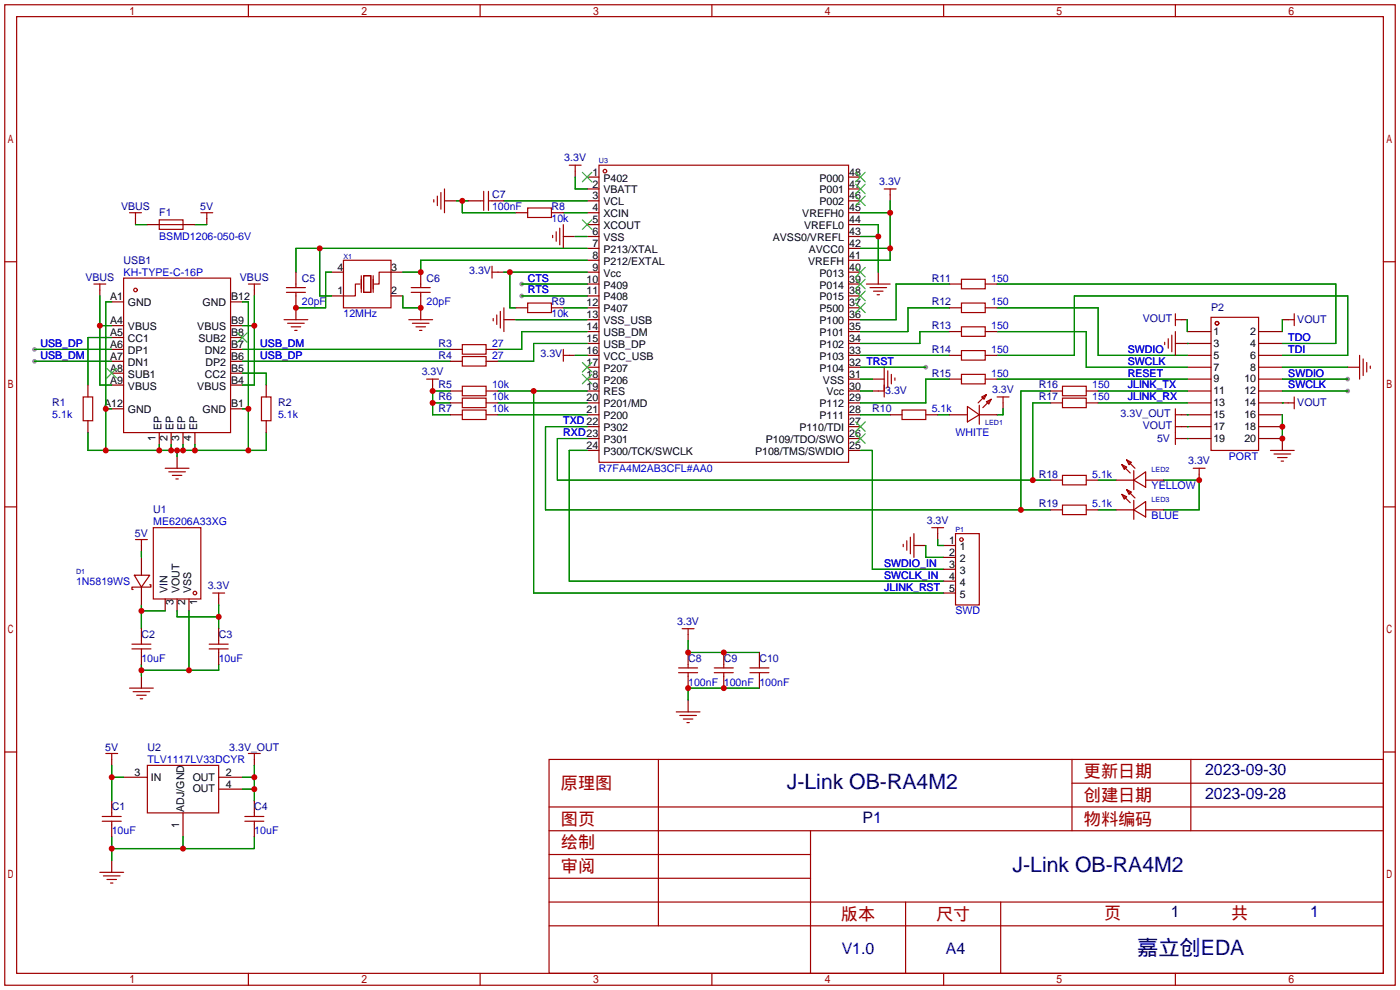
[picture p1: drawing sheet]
<svg xmlns="http://www.w3.org/2000/svg" width="299mm" height="212mm" viewBox="0 0 299 212" stroke-linecap="round" stroke-linejoin="round" font-family="sans-serif">
<g fill="#999">
<circle cx="7.4" cy="77.2" r=".51"/>
<circle cx="7.4" cy="74.7" r=".51"/>
<circle cx="288" cy="83.6" r=".51"/>
<circle cx="288" cy="81" r=".51"/>
<circle cx="111.5" cy="60.7" r=".51"/>
<circle cx="111.5" cy="63.2" r=".51"/>
<circle cx="197.9" cy="78.5" r=".51"/>
</g>
<g fill="none" stroke="#a10000" stroke-width=".25">
<path d="M1 1h297.2v209.6h-297.2zM3.6 3.6h292.1v204.4h-292.1zM53.1 1v2.6M102.6 1v2.6M152.1 1v2.6M201.7 1v2.6M251.2 1v2.6M121.7 35.3h2.5M122.9 35.3v1.3M128 35.3h53.4v63.5h-53.4zM1 55.9h2.6M26.4 59.4h22.9v33.1h-22.9z"/>
<path d="M27.7 45.5h2.5M29 45.5v1.2M34 47h5.1v2h-5.1zM34 48h5.1M42.9 45.5h2.6M44.2 45.5v1.2M73.4 55.6h10.2v10.2h-10.2zM77.2 58.9v3.6M77.7 58.9h1.5v3.6h-1.5zM79.8 58.9v3.6M83.6 58.2h-2.6v2.5h-1M92.7 42.7v.5"/>
<path d="M93.5 41.9v2M94.2 41.1v3.6M95 40.4v5.1M102.6 42.9h.8M103.4 40.9v4.1M104.4 40.9v4.1M104.4 42.9h.8M105.2 56.9v2.5M105.2 58.2h1.2M112.8 44.4h5.1v2.1h-5.1zM118.1 50.3v.5M118.9 49.5v2.1"/>
<path d="M119.6 48.8v3.5M120.4 48v5.1M189 40.4h2.5M190.2 40.4v1.3M205.5 59.7h5.1v2h-5.1zM295.7 55.9h2.5M20.1 60.7h2.5M21.3 60.7v1.3M53.1 60.7h2.5M54.4 60.7v1.3M60.7 68.3h5.1M61.2 62.5h4.1"/>
<path d="M61.2 61.5h4.1M61.5 69.1h3.5M62.2 69.8h2.1M63 70.6h.5M63.2 60.7v.8M63.2 62.5v.7M77 60.7h-1.1v2.5h-2.5M87.4 68.3h5.1M87.9 62.5h4M87.9 61.5h4M88.1 69.1h3.6M88.9 69.8h2"/>
<path d="M89.7 70.6h.5M89.9 60.7v.8M89.9 62.5v.7M98.8 73.7h5.1v2h-5.1zM98.8 76.2h5.1v2h-5.1zM105.4 68.1v.5M106.2 67.3v2M106.9 66.5v3.6M107.7 65.8v5.1M112.8 64.8h5.1v2h-5.1zM120.4 74.7v2.5M120.4 75.9h1.3"/>
<path d="M185.2 60.7h5M185.9 61.5h3.6M186.7 62.2h2M187.5 63h.5M189 78.5v6.3M189.7 79.2v3.6M205.5 64.8h5.1v2h-5.1zM205.5 69.8h5.1v2.1h-5.1zM205.5 74.9h5.1v2.1h-5.1zM248.9 73.2v.5M249.7 72.4v2M250.4 71.6v3.6"/>
<path d="M251.2 67.1v2.5M251.2 70.9v5M251.2 68.3h1.3M258.8 67.8h10.2v28.5h-10.2zM275.3 68.3h1.3M276.6 67.1v2.5M290.6 75.9v5.1M291.3 76.7v3.6M292.1 77.5v2M292.9 78.2v.5M17.8 84.8h2v5.1h-2zM55.9 84.8h2v5.1h-2z"/>
<path d="M91.2 81h2.5M92.5 81v1.3M98.8 82.5h5.1v2.1h-5.1zM98.8 85.1h5.1v2h-5.1zM98.8 87.6h5.1v2.1h-5.1zM187.7 83.6h1.3M190.5 80v2M191.3 80.8v.5M192.8 87.6h5.1v2.1h-5.1zM205.5 80h5.1v2h-5.1zM206.8 86.9l2.5 1.7-2.5 1.6zM209.3 86.6v4.1"/>
<path d="M209.8 84.8l1-.5-.5 1zM210.8 85.9l1-.6-.5 1.1zM210.8 84.3l-1.8 1.8M211.8 85.3l-1.7 1.8M213.1 84.8h2.5M214.4 84.8v1.3M227.1 82.5h5.1v2.1h-5.1zM227.1 85.1h5.1v2h-5.1zM239.8 99.3l1 .5-.5 .5zM239.8 99.3l1.8 1.8M240.8 98.3l1 .5-.5 .5zM240.8 98.3l1.8 1.8"/>
<path d="M251.2 87.4v7.6M251.2 91.2h1.3M251.2 88.6h1.3M251.2 93.7h1.3M271.5 96.3h5.1M272.3 97h3.5M273 97.8h2.1M273.8 98.6h.5M275.3 86.1h1.3M276.6 84.8v2.6M1 108.3h2.6M29 115.3h2.5"/>
<path d="M30.2 115.3v1.3M32.8 112.8h10.1v15.2h-10.1zM35.3 100.1h5.1M36.1 100.8h3.5M36.8 101.6h2.1M37.6 102.4h.5M193 116.3v.5M193.8 115.6v2M194.6 114.8v3.6M195.3 114v5.1M199.1 112.8h2.6M200.4 112.8v1.2"/>
<path d="M204.2 114h5.1v15.3h-5.1zM227.1 101.6h5.1v2h-5.1zM227.1 107.9h5.1v2.1h-5.1zM239.8 105.7l1 .5-.5 .5zM239.8 105.7l1.8 1.7M240.8 104.6l1 .6-.5 .5zM240.8 104.6l1.8 1.8M242.3 102.6l2.6-1.8v3.3zM242.3 109l2.6-1.8v3.3zM242.3 100.6v4M242.3 106.9v4.1M255 100.1h2.6"/>
<path d="M256.3 100.1v1.2M295.7 108.3h2.5M28.2 138.7h4.1M28.2 137.7h4.1M28.7 122.9h3.3l-1.8 2.6zM30.2 136.9v.8M30.2 138.7v.7M32 125h.3v.5h-4.1v.5h.2M44.7 138.7h4.1M44.7 137.7h4.1M45.5 126.7h2.5M46.7 126.7v1.3"/>
<path d="M46.7 136.9v.8M46.7 138.7v.7M145.8 134.4h2.5M147.1 134.4v1.2M27.7 147.1h5.1M28.4 147.8h3.6M29.2 148.6h2M30 149.4h.5M144.5 152.1h5.1M145 143.8h4.1M145 142.7h4.1M145.3 152.9h3.5"/>
<path d="M146 153.7h2.1M146.8 154.4h.5M147.1 142v.7M147.1 143.8v.7M152.7 143.8h4M152.7 142.7h4M154.7 142v.7M154.7 143.8v.7M160.3 143.8h4M160.3 142.7h4M162.3 142v.7M162.3 143.8v.7"/>
<path d="M1 160.7h2.6M21.8 175.5h4.1M21.8 174.5h4.1M22.6 161h2.5M23.9 161v1.3M23.9 173.7v.8M23.9 175.5v.8M31.5 163.6h15.2v10.1h-15.2zM52.3 175.5h4.1M52.3 174.5h4.1M53.1 161h2.5M54.4 161v1.3"/>
<path d="M54.4 173.7v.8M54.4 175.5v.8M117.3 162.3h178.4v45.7h-178.4zM117.3 177.5h178.4M117.3 172.5h178.4M140.7 162.3v35.6M173.2 177.5v30.5M229.1 162.3v15.2M229.1 167.4h66.6M254.5 162.3v15.2M295.7 160.7h2.5M21.3 186.4h5.1"/>
<path d="M22.1 187.2h3.6M22.9 188h2M23.6 188.7h.5M117.3 182.6h55.9M117.3 197.9h178.4M117.3 192.8h178.4M117.3 187.7h55.9M193.5 192.8v15.2M213.9 192.8v15.2M53.1 208v2.6M102.6 208v2.6M152.1 208v2.6"/>
<path d="M201.7 208v2.6M251.2 208v2.6"/>
<circle cx="129.3" cy="36.6" r=".38"/>
<circle cx="29" cy="62" r=".38"/>
<circle cx="260.1" cy="69.1" r=".38"/>
<circle cx="205.5" cy="115.3" r=".38"/>
<circle cx="41.7" cy="126.7" r=".38"/>
</g>
<g fill="none" stroke="#870000" stroke-width=".25">
<path d="M122.9 36.6v1.2M125.5 37.8h2.5M181.4 37.8h2.5M29 46.7v1.3M31.5 48h2.5M39.1 48h2.6M44.2 46.7v1.3M63.2 58.2v2.5M70.9 58.2h2.5M83.6 58.2h2.5M89.9 58.2v2.5M95 42.9h2.5"/>
<path d="M100.1 42.9h2.5M105.2 42.9h2.5M106.4 58.2h1.3M110.2 45.5h2.6M117.9 45.5h2.5M120.4 50.5h2.5M125.5 40.4h2.5M125.5 42.9h2.5M125.5 45.5h2.5M125.5 48h2.5M125.5 50.5h2.5M125.5 53.1h2.5"/>
<path d="M125.5 55.6h2.5M125.5 58.2h2.5M181.4 40.4h2.5M181.4 42.9h2.5M181.4 45.5h2.5M181.4 48h2.5M181.4 50.5h2.5M181.4 53.1h2.5M181.4 55.6h2.5M181.4 58.2h2.5M187.7 58.2v2.5M190.2 41.7v1.2"/>
<path d="M21.3 62v1.2M23.9 79.8h2.5M23.9 77.2h2.5M23.9 74.7h2.5M23.9 72.1h2.5M23.9 69.6h2.5M23.9 64.5h2.5M49.3 79.8h2.5M49.3 77.2h2.5M49.3 74.7h2.5M49.3 72.1h2.5M49.3 69.6h2.5"/>
<path d="M49.3 64.5h2.5M54.4 62v1.2M63.2 63.2v5.1M70.9 63.2h2.5M83.6 63.2h2.5M89.9 63.2v5.1M96.3 77.2h2.5M96.3 74.7h2.5M103.9 77.2h2.5M103.9 74.7h2.5M107.7 68.3h2.5M110.2 65.8h2.6"/>
<path d="M117.9 65.8h2.5M121.7 75.9h1.2M125.5 60.7h2.5M125.5 63.2h2.5M125.5 65.8h2.5M125.5 68.3h2.5M125.5 70.9h2.5M125.5 73.4h2.5M125.5 75.9h2.5M125.5 78.5h2.5M181.4 60.7h2.5M181.4 63.2h2.5"/>
<path d="M181.4 65.8h2.5M181.4 68.3h2.5M181.4 70.9h2.5M181.4 73.4h2.5M181.4 75.9h2.5M181.4 78.5h2.5M202.9 60.7h2.6M202.9 65.8h2.6M202.9 70.9h2.6M202.9 75.9h2.6M210.6 60.7h2.5M210.6 65.8h2.5"/>
<path d="M210.6 70.9h2.5M210.6 75.9h2.5M251.2 73.4h7.6M252.5 68.3h1.2M253.7 70.9h5.1M253.7 75.9h5.1M253.7 78.5h5.1M269 70.9h5.1M269 73.4h5.1M269 75.9h5.1M269 78.5h5.1M274.1 68.3h1.2"/>
<path d="M288 78.5h2.6M18.8 82.3v2.5M18.8 89.9v2.6M23.9 87.4h2.5M23.9 82.3h2.5M34 92.5v2.5M36.6 92.5v2.5M37.8 97.5v2.6M39.1 92.5v2.5M41.7 92.5v2.5M49.3 87.4h2.5M49.3 82.3h2.5"/>
<path d="M56.9 82.3v2.5M56.9 89.9v2.6M92.5 82.3v1.3M96.3 83.6h2.5M96.3 86.1h2.5M96.3 88.6h2.5M103.9 83.6h2.5M103.9 86.1h2.5M103.9 88.6h2.5M125.5 81h2.5M125.5 83.6h2.5M125.5 86.1h2.5"/>
<path d="M125.5 88.6h2.5M125.5 91.2h2.5M125.5 93.7h2.5M125.5 96.3h2.5M181.4 81h2.5M181.4 83.6h2.5M181.4 86.1h2.5M181.4 88.6h2.5M181.4 91.2h2.5M181.4 93.7h2.5M181.4 96.3h2.5M186.4 81h2.6"/>
<path d="M186.4 83.6h1.3M190.2 88.6h2.6M197.9 88.6h2.5M202.9 81h2.6M202.9 88.6h3.9M209.3 88.6h3.8M210.6 81h2.5M214.4 86.1v1.3M224.5 83.6h2.6M224.5 86.1h2.6M232.2 83.6h2.5M232.2 86.1h2.5"/>
<path d="M252.5 88.6h6.3M252.5 91.2h6.3M252.5 93.7h6.3M253.7 81h5.1M253.7 83.6h5.1M253.7 86.1h5.1M269 81h5.1M269 83.6h5.1M269 86.1h6.3M269 88.6h5.1M269 91.2h5.1M269 93.7h5.1v2.6"/>
<path d="M30.2 116.6v1.3M30.2 119.1v3.8M195.3 116.6h2.6M200.4 114v1.3M201.7 116.6h2.5M201.7 119.1h2.5M224.5 102.6h2.6M224.5 109h2.6M232.2 102.6h2.5M232.2 109h2.5M238.5 102.6h3.8M238.5 109h3.8"/>
<path d="M244.9 102.6h3.8M244.9 109h3.8M256.3 101.3v1.3M30.2 125.5v3.8M30.2 134.4v2.5M30.2 139.4v2.6M35.3 128v2.6M37.8 128v2.6M40.4 128v2.6M46.7 128v1.3M46.7 134.4v2.5M46.7 139.4v2.6"/>
<path d="M147.1 135.6v1.3M147.1 139.4v2.6M154.7 139.4v2.6M162.3 139.4v2.6M201.7 121.7h2.5M201.7 124.2h2.5M201.7 126.7h2.5M30.2 144.5v2.6M147.1 144.5v2.6M147.1 149.6v2.5M154.7 144.5v2.6M162.3 144.5v2.6"/>
<path d="M23.9 162.3v1.3M23.9 171.2v2.5M23.9 176.3v2.5M26.4 166.1h5.1M39.1 173.7v5.1M46.7 166.1h5.1M46.7 168.7h5.1M54.4 162.3v1.3M54.4 171.2v2.5M54.4 176.3v2.5M23.9 183.9v2.5"/>
</g>
<g fill="none" stroke="#3c3" stroke-width=".25">
<path d="M124.5 36.8l2 2.1M126.5 36.8l-2 2.1M182.9 39.4l2 2M182.9 36.8l2 2.1M184.9 39.4l-2 2M184.9 36.8l-2 2.1M124.5 47l2 2M126.5 47l-2 2M182.9 59.7l2 2M182.9 57.2l2 2M182.9 41.9l2 2M184.9 59.7l-2 2"/>
<path d="M184.9 57.2l-2 2M184.9 41.9l-2 2M22.9 78.7l2 2.1M24.9 78.7l-2 2.1M50.8 71.1l2 2.1M52.8 71.1l-2 2.1M124.5 77.5l2 2M126.5 77.5l-2 2M182.9 64.8l2 2M182.9 62.2l2 2.1M184.9 64.8l-2 2M184.9 62.2l-2 2.1"/>
<path d="M124.5 80l2 2M126.5 80l-2 2M182.9 92.7l2 2M182.9 90.2l2 2M184.9 92.7l-2 2M184.9 90.2l-2 2"/>
</g>
<g fill="none" stroke="#008700" stroke-width=".25">
<path d="M122.9 37.8v2.6h2.6M29 48h2.5M41.7 48h2.5M68.3 53.1v10.1h2.6M70.9 58.2h-1.3v7.6h-6.4M97.5 42.9h2.6M98.8 42.9v2.6h11.4M107.7 42.9h17.8M107.7 58.2h17.8M109 58.2v7.6h1.2M120.4 45.5h5.1M122.9 50.5h2.6"/>
<path d="M125.5 53.1h-62.3v5.1M125.5 55.6h-35.6v2.6h-3.8M183.9 48h3.8v10.2M183.9 45.5h6.3M183.9 50.5h3.8M183.9 53.1h6.3M190.2 42.9v12.7h-6.3M7.4 77.2h16.5M7.4 74.7h16.5M21.3 63.2v19.1h2.6M21.3 69.6h2.6M23.9 72.1h-5.1v10.2"/>
<path d="M23.9 64.5h-1.3v31.8M51.8 79.8h5.1v2.5M51.8 64.5h1.3v31.8M51.8 77.2h44.5M51.8 74.7h44.5M51.8 69.6h2.6M54.4 63.2v19.1h-2.6M86.1 63.2v2.6h3.8M110.2 68.3h15.3M111.5 63.2h14M111.5 60.7h14M120.4 65.8h5.1"/>
<path d="M122.9 75.9h2.6M125.5 73.4h-11.5v3.8h-7.6M125.5 70.9h-14v3.8h-5.1M183.9 78.5h14M183.9 75.9h19M202.9 65.8h-8.8v5.1h-10.2M202.9 70.9h-6.3v2.5h-12.7M202.9 60.7h-11.4v7.6h-7.6M213.1 70.9h19.1v7.6h21.5M213.1 65.8h21.6v10.1h19M213.1 75.9h16.5v-12.7h58.4v12.7h-13.9M213.1 60.7h72.4v12.7h-11.4"/>
<path d="M253.7 73.4h.1M253.7 68.3v2.6M274.1 68.3v2.6M274.1 78.5h13.9M18.8 92.5v3.8h38.1v-3.8M22.6 87.4h1.3M34 95v1.3M36.6 95v1.3M37.8 96.3v1.2M39.1 95v1.3M41.7 95v1.3M51.8 87.4h1.3"/>
<path d="M92.5 86.1h3.8M96.3 83.6h-3.8v5h3.8M106.4 83.6h19.1M106.4 86.1h19.1M106.4 88.6h19.1M114 83.6v43.1h87.7M125.5 96.3h-3.8v27.9h80M125.5 91.2h-8.9v17.8h107.9M125.5 93.7h-6.4v8.9h105.4M183.9 96.3h2.5v25.4h15.3M183.9 83.6h2.5M183.9 81h2.5"/>
<path d="M183.9 88.6h6.3M200.4 88.6h2.5M202.9 81h-5v5.1h-14M213.1 81h40.6M214.4 87.4v1.2h-1.3M224.5 83.6h-6.3v25.4M224.5 86.1h-3.8v16.5M234.7 83.6h19M234.7 86.1h19M253.7 91.2h.1M253.7 88.6h.1M253.7 93.7h.1"/>
<path d="M274.1 86.1h.1M274.1 83.6h13.9M274.1 88.6v5.1M274.1 81h13.9M30.2 117.9v1.2M197.9 116.6v2.5h3.8M200.4 115.3v1.3h1.3M234.7 109h3.8M234.7 102.6h3.8M248.7 102.6h7.6v6.4h-7.6M30.2 129.3v5.1M30.2 130.6h5.1"/>
<path d="M37.8 130.6v1.2h8.9M40.4 130.6v12.7M46.7 129.3v5.1M147.1 136.9v2.5h15.2M30.2 142v2.5M46.7 142v1.3h-16.5M162.3 147.1h-15.2v2.5M23.9 166.1h2.5M23.9 163.6v7.6M23.9 178.8v5.1M39.1 178.8v2.6M51.8 166.1h2.6"/>
<path d="M51.8 168.7h2.6M54.4 163.6v7.6M54.4 178.8v2.6h-30.5"/>
</g>
<g fill="#c00">
<circle cx="53.1" cy="96.3" r=".63"/>
<circle cx="22.6" cy="96.3" r=".63"/>
<circle cx="34" cy="96.3" r=".63"/>
<circle cx="36.6" cy="96.3" r=".63"/>
<circle cx="39.1" cy="96.3" r=".63"/>
<circle cx="41.7" cy="96.3" r=".63"/>
<circle cx="37.8" cy="96.3" r=".63"/>
<circle cx="53.1" cy="87.4" r=".63"/>
<circle cx="22.6" cy="87.4" r=".63"/>
<circle cx="54.4" cy="69.6" r=".63"/>
<circle cx="21.3" cy="69.6" r=".63"/>
<circle cx="114" cy="83.6" r=".63"/>
<circle cx="274.1" cy="91.2" r=".63"/>
<circle cx="274.1" cy="93.7" r=".63"/>
<circle cx="98.8" cy="42.9" r=".63"/>
<circle cx="68.3" cy="53.1" r=".63"/>
<circle cx="89.9" cy="58.2" r=".63"/>
<circle cx="63.2" cy="65.8" r=".63"/>
<circle cx="89.9" cy="65.8" r=".63"/>
<circle cx="109" cy="58.2" r=".63"/>
<circle cx="92.5" cy="83.6" r=".63"/>
<circle cx="92.5" cy="86.1" r=".63"/>
<circle cx="147.1" cy="147.1" r=".63"/>
<circle cx="154.7" cy="147.1" r=".63"/>
<circle cx="147.1" cy="139.4" r=".63"/>
<circle cx="154.7" cy="139.4" r=".63"/>
<circle cx="218.2" cy="109" r=".63"/>
<circle cx="220.7" cy="102.6" r=".63"/>
<circle cx="256.3" cy="102.6" r=".63"/>
<circle cx="187.7" cy="50.5" r=".63"/>
<circle cx="190.2" cy="45.5" r=".63"/>
<circle cx="190.2" cy="53.1" r=".63"/>
<circle cx="23.9" cy="166.1" r=".63"/>
<circle cx="54.4" cy="166.1" r=".63"/>
<circle cx="54.4" cy="168.7" r=".63"/>
<circle cx="39.1" cy="181.4" r=".63"/>
<circle cx="23.9" cy="181.4" r=".63"/>
<circle cx="30.2" cy="130.6" r=".63"/>
<circle cx="30.2" cy="143.3" r=".63"/>
<circle cx="40.4" cy="143.3" r=".63"/>
<circle cx="46.7" cy="131.8" r=".63"/>
</g>
<g font-size="4.5" fill="#000080">
<text x="168.2" y="168.6">J-Link OB-RA4M2</text>
<text x="216.4" y="186.3">J-Link OB-RA4M2</text>
<text x="243" y="204.1">嘉立创EDA</text>
</g>
<g font-size="3.7" fill="#a00000">
<text x="231.6" y="166.1">更新日期</text>
<text x="119.9" y="168.6">原理图</text>
<text x="231.6" y="171.2">创建日期</text>
<text x="119.9" y="176.3">图页</text>
<text x="231.6" y="176.3">物料编码</text>
<text x="119.9" y="181.3">绘制</text>
<text x="119.9" y="186.4">审阅</text>
<text x="179.7" y="196.6">版本</text>
<text x="200" y="196.6">尺寸</text>
<text x="236" y="196.3">页</text>
<text x="263.1" y="196.3">共</text>
</g>
<g font-size="3.4" fill="#000080">
<text x="257.6" y="165.7">2023-09-30</text>
<text x="257.6" y="170.8">2023-09-28</text>
<text x="184.4" y="175.9">P1</text>
<text x="250.3" y="196">1</text>
<text x="280" y="196">1</text>
<text x="179.9" y="203.8">V1.0</text>
<text x="202.1" y="203.8">A4</text>
</g>
<g font-size="2.3" fill="#000080">
<text x="120.6" y="34.5">3.3V</text>
<text x="187.9" y="39.6">3.3V</text>
<text x="25.9" y="44.9">VBUS</text>
<text x="34" y="46.2">F1</text>
<text x="42.8" y="44.9">5V</text>
<text x="105.2" y="42.4">C7</text>
<text x="117.9" y="44.9">R8</text>
<text x="26.4" y="56.4">USB1</text>
<text x="100.3" y="58.6">3.3V</text>
<text x="18.2" y="60">VBUS</text>
<text x="51.3" y="60">VBUS</text>
<text x="64.5" y="60.2">C5</text>
<text x="91.2" y="60.2">C6</text>
<text x="117.9" y="65.2">R9</text>
<text x="199.1" y="60.2">R11</text>
<text x="199.1" y="65.2">R12</text>
<text x="199.1" y="70.3">R13</text>
<text x="244.2" y="68.8">VOUT</text>
<text x="258.8" y="66.5">P2</text>
<text x="277.3" y="69.1">VOUT</text>
<text x="93.7" y="74.1">R3</text>
<text x="93.7" y="76.7">R4</text>
<text x="115.5" y="76.4">3.3V</text>
<text x="199.1" y="75.4">R14</text>
<text x="90.1" y="80.2">3.3V</text>
<text x="93.7" y="83">R5</text>
<text x="199.1" y="80.5">R15</text>
<text x="222" y="83">R16</text>
<text x="11.2" y="86.8">R1</text>
<text x="59.4" y="86.8">R2</text>
<text x="93.7" y="85.6">R6</text>
<text x="93.7" y="88.1">R7</text>
<text x="186.4" y="88.1">R10</text>
<text x="189.2" y="84.3">3.3V</text>
<text x="212" y="84">3.3V</text>
<text x="222" y="85.6">R17</text>
<text x="239.5" y="89.1">3.3V_OUT</text>
<text x="277.3" y="86.8">VOUT</text>
<text x="244.2" y="91.6">VOUT</text>
<text x="247.3" y="94.5">5V</text>
<text x="254" y="99.3">3.3V</text>
<text x="222" y="102.1">R18</text>
<text x="32.8" y="109.7">U1</text>
<text x="198.1" y="112">3.3V</text>
<text x="222" y="108.4">R19</text>
<text x="28.8" y="114.8">5V</text>
<text x="44.4" y="125.9">3.3V</text>
<text x="30.2" y="136.4">C2</text>
<text x="46.7" y="136.4">C3</text>
<text x="144.7" y="133.6">3.3V</text>
<text x="147.1" y="141.4">C8</text>
<text x="154.7" y="141.4">C9</text>
<text x="162.3" y="141.4">C10</text>
<text x="22.5" y="160.5">5V</text>
<text x="31.5" y="160.5">U2</text>
<text x="49" y="160.5">3.3V_OUT</text>
<text x="23.9" y="173.2">C1</text>
<text x="54.4" y="173.2">C4</text>
</g>
<g font-size="2.3">
<text x="126.6" y="37.5">1</text>
<text x="126.6" y="40.1">2</text>
<text x="129" y="38.8">P402</text>
<text x="129" y="41.3">VBATT</text>
<text x="175.1" y="41.3">P001</text>
<text x="175.1" y="38.8">P000</text>
<text x="181.5" y="40.1">47</text>
<text x="181.5" y="37.5">48</text>
<text x="126.6" y="42.6">3</text>
<text x="126.6" y="45.2">4</text>
<text x="126.6" y="47.7">5</text>
<text x="129" y="43.9">VCL</text>
<text x="129" y="46.4">XCIN</text>
<text x="171.5" y="46.4">VREFH0</text>
<text x="175.1" y="43.9">P002</text>
<text x="181.5" y="47.7">44</text>
<text x="181.5" y="45.2">45</text>
<text x="181.5" y="42.6">46</text>
<text x="126.6" y="50.2">6</text>
<text x="126.6" y="52.8">7</text>
<text x="129" y="49">XCOUT</text>
<text x="129" y="51.5">VSS</text>
<text x="165.2" y="51.5">AVSS0/VREFL</text>
<text x="171.8" y="49">VREFL0</text>
<text x="181.5" y="52.8">42</text>
<text x="181.5" y="50.2">43</text>
<text x="72.1" y="57.9">4</text>
<text x="83.6" y="57.9">3</text>
<text x="126.6" y="55.3">8</text>
<text x="126.6" y="57.9">9</text>
<text x="129" y="54">P213/XTAL</text>
<text x="129" y="56.6">P212/EXTAL</text>
<text x="129" y="59.1">Vcc</text>
<text x="172.7" y="56.6">VREFH</text>
<text x="172.9" y="54">AVCC0</text>
<text x="175.1" y="59.1">P013</text>
<text x="181.5" y="57.9">40</text>
<text x="181.5" y="55.3">41</text>
<text x="23.5" y="64.2">A1</text>
<text x="27.4" y="65.5">GND</text>
<text x="43.3" y="65.5">GND</text>
<text x="49.4" y="64.2">B12</text>
<text x="72.1" y="62.9">1</text>
<text x="83.6" y="62.9">2</text>
<text x="125.4" y="60.4">10</text>
<text x="125.4" y="62.9">11</text>
<text x="125.4" y="65.5">12</text>
<text x="129" y="61.7">P409</text>
<text x="129" y="64.2">P408</text>
<text x="175.1" y="64.2">P015</text>
<text x="175.1" y="61.7">P014</text>
<text x="181.5" y="65.5">37</text>
<text x="181.5" y="62.9">38</text>
<text x="181.5" y="60.4">39</text>
<text x="23.5" y="71.8">A5</text>
<text x="23.5" y="69.3">A4</text>
<text x="27.4" y="70.6">VBUS</text>
<text x="42.2" y="70.6">VBUS</text>
<text x="49.4" y="69.3">B9</text>
<text x="49.4" y="71.8">B8</text>
<text x="125.4" y="68">13</text>
<text x="125.4" y="70.6">14</text>
<text x="129" y="66.7">P407</text>
<text x="129" y="69.3">VSS_USB</text>
<text x="129" y="71.8">USB_DM</text>
<text x="175.1" y="71.8">P101</text>
<text x="175.1" y="69.3">P100</text>
<text x="175.1" y="66.7">P500</text>
<text x="181.5" y="70.6">35</text>
<text x="181.5" y="68">36</text>
<text x="259.3" y="71.6">1</text>
<text x="267.2" y="71.6">2</text>
<text x="23.5" y="76.9">A7</text>
<text x="23.5" y="74.4">A6</text>
<text x="27.4" y="75.6">DP1</text>
<text x="27.4" y="73.1">CC1</text>
<text x="42.4" y="73.1">SUB2</text>
<text x="43.8" y="75.6">DN2</text>
<text x="49.4" y="74.4">B7</text>
<text x="49.4" y="76.9">B6</text>
<text x="125.4" y="73.1">15</text>
<text x="125.4" y="75.6">16</text>
<text x="129" y="74.4">USB_DP</text>
<text x="129" y="76.9">VCC_USB</text>
<text x="175.1" y="76.9">P103</text>
<text x="175.1" y="74.4">P102</text>
<text x="181.5" y="75.6">33</text>
<text x="181.5" y="73.1">34</text>
<text x="259.3" y="74.1">3</text>
<text x="259.3" y="76.7">5</text>
<text x="267.2" y="74.1">4</text>
<text x="267.2" y="76.7">6</text>
<text x="23.5" y="82">A9</text>
<text x="23.5" y="79.4">A8</text>
<text x="27.4" y="83.3">VBUS</text>
<text x="27.4" y="80.7">SUB1</text>
<text x="27.4" y="78.2">DN1</text>
<text x="42.2" y="83.3">VBUS</text>
<text x="43.8" y="80.7">CC2</text>
<text x="43.9" y="78.2">DP2</text>
<text x="49.4" y="79.4">B5</text>
<text x="49.4" y="82">B4</text>
<text x="125.4" y="78.2">17</text>
<text x="125.4" y="80.7">18</text>
<text x="125.4" y="83.3">19</text>
<text x="129" y="79.4">P207</text>
<text x="129" y="82">P206</text>
<text x="175.1" y="79.4">P104</text>
<text x="175.9" y="82">VSS</text>
<text x="181.5" y="83.3">30</text>
<text x="181.5" y="80.7">31</text>
<text x="181.5" y="78.2">32 TRST</text>
<text x="259.3" y="79.2">7</text>
<text x="259.3" y="81.7">9</text>
<text x="266" y="81.7">10</text>
<text x="267.2" y="79.2">8</text>
<text x="22.3" y="87.1">A12</text>
<text x="27.4" y="88.3">GND</text>
<text x="43.3" y="88.3">GND</text>
<text x="49.4" y="87.1">B1</text>
<text x="125.4" y="85.8">20</text>
<text x="125.4" y="88.3">21</text>
<text x="129" y="84.5">RES</text>
<text x="129" y="87.1">P201/MD</text>
<text x="129" y="89.6">P200</text>
<text x="175.1" y="89.6">P111</text>
<text x="175.1" y="87.1">P112</text>
<text x="176.6" y="84.5">Vcc</text>
<text x="181.5" y="88.3">28</text>
<text x="181.5" y="85.8">29</text>
<text x="259.3" y="84.3">11</text>
<text x="259.3" y="86.8">13</text>
<text x="259.3" y="89.4">15</text>
<text x="266" y="84.3">12</text>
<text x="266" y="86.8">14</text>
<text x="266" y="89.4">16</text>
<text x="33.2" y="94.3" transform="rotate(-90 33.2 94.3)">1</text>
<text x="34.5" y="92" transform="rotate(-90 34.5 92)">EP</text>
<text x="35.8" y="94.3" transform="rotate(-90 35.8 94.3)">2</text>
<text x="37" y="92" transform="rotate(-90 37 92)">EP</text>
<text x="38.3" y="94.3" transform="rotate(-90 38.3 94.3)">3</text>
<text x="39.6" y="92" transform="rotate(-90 39.6 92)">EP</text>
<text x="40.9" y="94.3" transform="rotate(-90 40.9 94.3)">4</text>
<text x="42.1" y="92" transform="rotate(-90 42.1 92)">EP</text>
<text x="125.4" y="96">24</text>
<text x="129" y="92.1">P302</text>
<text x="129" y="94.7">P301</text>
<text x="163.7" y="94.7">P109/TDO/SWO</text>
<text x="170.8" y="92.1">P110/TDI</text>
<text x="181.5" y="96">25</text>
<text x="181.5" y="93.4">26</text>
<text x="181.5" y="90.9">27</text>
<text x="259.3" y="91.9">17</text>
<text x="259.3" y="94.4">19</text>
<text x="266" y="91.9">18</text>
<text x="266" y="94.4">20</text>
<text x="129" y="97.2">P300/TCK/SWCLK</text>
<text x="161.4" y="97.2">P108/TMS/SWDIO</text>
<text x="202.8" y="116.3">1</text>
<text x="202.8" y="118.8">2</text>
<text x="205.2" y="117.5">1</text>
<text x="202.8" y="121.4">3</text>
<text x="202.8" y="123.9">4</text>
<text x="205.2" y="120.1">2</text>
<text x="205.2" y="122.6">3</text>
<text x="205.2" y="125.2">4</text>
<text x="35.8" y="126.8" transform="rotate(-90 35.8 126.8)">VIN</text>
<text x="37.1" y="129.4" transform="rotate(-90 37.1 129.4)">3</text>
<text x="38.3" y="126.8" transform="rotate(-90 38.3 126.8)">VOUT</text>
<text x="39.6" y="129.4" transform="rotate(-90 39.6 129.4)">2</text>
<text x="40.9" y="126.8" transform="rotate(-90 40.9 126.8)">VSS</text>
<text x="42.1" y="129.4" transform="rotate(-90 42.1 129.4)">1</text>
<text x="202.8" y="126.4">5</text>
<text x="205.2" y="127.7">5</text>
<text x="28.7" y="165.8">3</text>
<text x="32.3" y="166.8">IN</text>
<text x="41.2" y="166.8">OUT</text>
<text x="48.3" y="165.8">2</text>
<text x="39.3" y="173.5" transform="rotate(-90 39.3 173.5)">ADJ/GND</text>
<text x="41.2" y="169.4">OUT</text>
<text x="48.3" y="168.3">4</text>
<text x="38.3" y="177" transform="rotate(-90 38.3 177)">1</text>
</g>
<g font-size="2.3" fill="#00f">
<text x="105.2" y="44.9">100nF</text>
<text x="117.9" y="47.5">10k</text>
<text x="34" y="51.3">BSMD1206-050-6V</text>
<text x="26.4" y="58.9">KH-TYPE-C-16P</text>
<text x="64.5" y="65.2">20pF</text>
<text x="91.2" y="65.2">20pF</text>
<text x="112.8" y="60.2">CTS</text>
<text x="112.8" y="62.7">RTS</text>
<text x="211.8" y="60.2">150</text>
<text x="211.8" y="65.2">150</text>
<text x="73.4" y="67.8">12MHz</text>
<text x="117.9" y="67.8">10k</text>
<text x="211.8" y="70.3">150</text>
<text x="8.6" y="76.7">USB_DM</text>
<text x="8.6" y="74.1">USB_DP</text>
<text x="55.6" y="74.1">USB_DM</text>
<text x="55.6" y="76.7">USB_DP</text>
<text x="105.2" y="74.1">27</text>
<text x="105.2" y="76.7">27</text>
<text x="211.8" y="75.4">150</text>
<text x="241" y="77.9">SWCLK</text>
<text x="241" y="75.4">SWDIO</text>
<text x="275.3" y="72.9">TDO</text>
<text x="275.3" y="75.4">TDI</text>
<text x="105.2" y="83">10k</text>
<text x="211.8" y="80.5">150</text>
<text x="233.4" y="83">150</text>
<text x="241" y="83">JLINK_TX</text>
<text x="241" y="80.5">RESET</text>
<text x="275.3" y="83">SWCLK</text>
<text x="275.3" y="80.5">SWDIO</text>
<text x="11.2" y="89.4">5.1k</text>
<text x="59.4" y="89.4">5.1k</text>
<text x="105.2" y="85.6">10k</text>
<text x="105.2" y="88.1">10k</text>
<text x="199.1" y="88.1">5.1k</text>
<text x="233.4" y="85.6">150</text>
<text x="241" y="85.6">JLINK_RX</text>
<text x="120.4" y="90.6">TXD 22</text>
<text x="120.4" y="93.2">RXD23</text>
<text x="204.2" y="93.2">WHITE</text>
<text x="128" y="100.8">R7FA4M2AB3CFL#AA0</text>
<text x="262.6" y="98.3">PORT</text>
<text x="233.4" y="102.1">5.1k</text>
<text x="246.1" y="104.6">YELLOW</text>
<text x="32.8" y="112.2">ME6206A33XG</text>
<text x="233.4" y="108.4">5.1k</text>
<text x="246.1" y="111">BLUE</text>
<text x="16.3" y="124.9">1N5819WS</text>
<text x="189" y="123.7">SWCLK_IN</text>
<text x="189" y="121.1">SWDIO_IN</text>
<text x="189" y="126.2">JLINK_RST</text>
<text x="204.2" y="131.3">SWD</text>
<text x="30.2" y="141.4">10uF</text>
<text x="46.7" y="141.4">10uF</text>
<text x="147.1" y="146.5">100nF</text>
<text x="154.7" y="146.5">100nF</text>
<text x="162.3" y="146.5">100nF</text>
<text x="31.5" y="163">TLV1117LV33DCYR</text>
<text x="23.9" y="178.3">10uF</text>
<text x="54.4" y="178.3">10uF</text>
</g>
<g font-size="1.5" fill="#000080">
<text x="128" y="34.9">U3</text>
<text x="73.4" y="55.3">X1</text>
<text x="210.6" y="90.8">LED1</text>
<text x="246.1" y="101">LED2</text>
<text x="246.1" y="107.3">LED3</text>
<text x="204.2" y="113.7">P1</text>
<text x="16.3" y="122.6">D1</text>
</g>
</svg>
